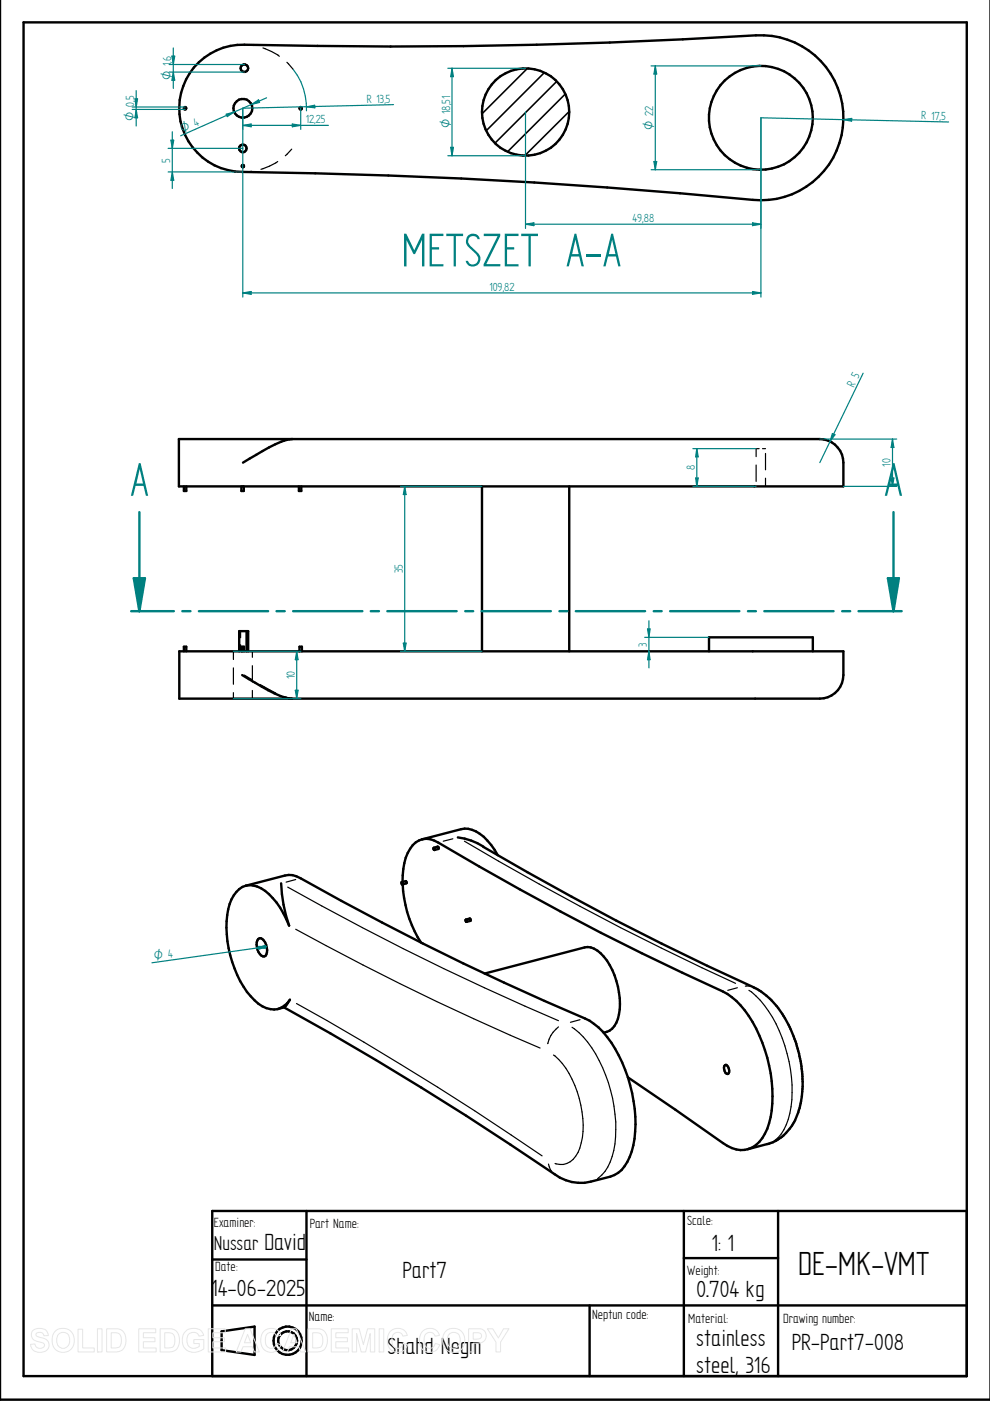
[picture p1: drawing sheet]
<svg xmlns="http://www.w3.org/2000/svg" width="210mm" height="297mm" viewBox="0 0 210 297" stroke-linecap="round" stroke-linejoin="round" font-family="sans-serif">
<g fill="none" stroke="#000" stroke-width=".51">
<path d="M0 0v296.8h209.9M5 4.7h200v287.1h-200zM37.9 93.1h135.9a5 5 0 0 1 5 5v5h-140.9zM61.9 93.1l-1.7 .3-1.8 .8-6.9 3.9M39.5 103.1v1h-.5v-1M51.7 103.1v1h-.5v-1M63.9 103.1v1h-.5v-1M102.2 103.1v35M120.7 103.1v35M38 138.1h140.8v5a5 5 0 0 1-5 5h-135.8zM39 138.1v-1h.5v1M51.3 138.1v-1h.4v1"/>
<path d="M52.3 133.8v4.3M52.6 138.1v-4.3h-1.9v4.3M63.5 138.1v-1h.5v1M172.3 138.1v-3h-22v3M51.4 143.1l6.8 3.9 1.9 .8 1.7 .3M89.5 178l8.2-2.2a5.8 5.8 0 0 1 5.6 2.4l.8 1 1.4 2.1M92 179.7l.8-.2 .2 .2-.1 .3-.8 .2M92 179.7l.2 .3-.1 .2M92 179.7l-.1 .3 .2 .2M97.1 177.5a13 13 0 0 1 5.4 2M102.4 179.5a710.7 710.7 0 0 0 58.6 30.5 21 21 0 0 1 8.1 12.3 22.1 22.1 0 0 1-.5 15.2 9.2 9.2 0 0 1-6 5.1l-4.1 1.1M52.1 187.8l8.3-2.2a4.1 4.1 0 0 1 3.4 .6 605 605 0 0 0 61.2 30.2 20.5 20.5 0 0 1 7.5 10.4l.6 1.6"/>
<path d="M52.1 187.8a6 6 0 0 0-3.7 5 23.4 23.4 0 0 0 4.8 18.4 6.2 6.2 0 0 0 5.7 2.8 4.8 4.8 0 0 0 2.6-2l-1.2 1.6-1.3 .3M54.7 199.1a.75 .75 0 0 1 1.2 .3 3.2 3.2 0 0 1 .4 3.2 .81 .81 0 0 1-1.2-.3 3.1 3.1 0 0 1-.4-3.2zM59.6 187.3a30.8 30.8 0 0 0 1.7 9 15.3 15.3 0 0 0-5.9-8 4.6 4.6 0 0 0-3.3-.5M85.2 187l.2 .2-.1 .3M85.2 187l-.1 .3 .2 .2M85.2 187l.8-.2 .2 .4-.9 .3M85.3 187a12.1 12.1 0 0 1 2.2-7.8 3.9 3.9 0 0 1 5.4-.6 617.2 617.2 0 0 0 61.3 32.1 20.4 20.4 0 0 1 7.4 10.4 28.9 28.9 0 0 1 1.5 17 7.6 7.6 0 0 1-4.4 5.5 5.9 5.9 0 0 1-5.4-1.2l-20.2-14M85.4 187.5a24.4 24.4 0 0 0 3.9 12.4M98.8 195l.8-.3 .2 .2-.1 .3-.8 .3M98.8 195l.2 .2-.1 .3M98.8 195l-.1 .2 .2 .3M60.2 213.6a724.3 724.3 0 0 1 58.5 36.1 9.1 9.1 0 0 0 6.6 .8l4.1-1a6.3 6.3 0 0 0 4.1-4.2 24.7 24.7 0 0 0 .1-15.2l-.5-1.7"/>
<path d="M102.7 206.4l21.3-5.5a4.3 4.3 0 0 1 4 1.9 15.9 15.9 0 0 1 3 13.2 3.7 3.7 0 0 1-3 2.9M153.7 225.8h.2a1.34 1.34 0 0 1 .4 1.9 1.26 1.26 0 0 1-.6-1.9zM65 256.8v35M145 256.8v35M165 256.8v35M205 256.8h-160v35M45 267h20M45 276.8h160M125 276.8v15M145 266.7h20M47 282.3l7-1v6l-7-1z"/>
<circle cx="61" cy="284.3" r="3"/>
<circle cx="61" cy="284.3" r="2"/>
</g>
<g fill="none" stroke="#000" stroke-width=".25">
<path d="M160.3 98.6v3.5M161 95.1h-.7v1.7M161.7 95.1h.6M162.3 96.1v3.5M162.3 101.4v1.7M49.5 138.1v1.7M51 133.8v1.4M51 136.7v1.4M53.5 138.1v1.3M49.5 141.6v3.5M49.5 146.9v1.2M51.8 143.1l1.6 1"/>
<path d="M53.5 141.1v3.5M53.5 146.4v1.7M55.1 145.1l3.4 1.8M60.3 147.7l1.8 .4M96 177.8l-2 .6M98.5 178.4a615.5 615.5 0 0 0 57.5 30.1M61 188.1a580.6 580.6 0 0 0 57.4 28.3M62.7 186.5l-2 .5M62.7 197a571.2 571.2 0 0 0 51.8 25.2M62.9 212.8a675.1 675.1 0 0 1 52 32.3M118.4 217.7a6.1 6.1 0 0 0-2.3 3.6M121.3 217.8a19.3 19.3 0 0 1 6.5 8.6 30.8 30.8 0 0 1 2.3 17.5 9.4 9.4 0 0 1-3.4 6"/>
<path d="M123 216.2l-2.1 .5M156.3 209.4l-2 .6M158 209.1h1.1M158.8 210a22.6 22.6 0 0 1 7.6 11.7 27.1 27.1 0 0 1 .7 15.6 7.9 7.9 0 0 1-3 4.6M117.3 223.7a17.8 17.8 0 0 1 5.8 10.6 16.1 16.1 0 0 1-.5 10 3.9 3.9 0 0 1-4.9 2.4M116.3 246.8l.4 1.2 .3 .3"/>
</g>
<g fill="none" stroke="#008080" stroke-width=".51">
<path d="M29.5 108.6v21h7.4M38.7 129.6h1.7M42.2 129.6h14.7M58.6 129.6h1.8M62.1 129.6h14.7M78.6 129.6h1.7M82.1 129.6h14.7M98.6 129.6h1.7M102.1 129.6h14.7M118.6 129.6h1.7M122.1 129.6h14.7M138.6 129.6h1.7"/>
<path d="M142.1 129.6h14.7M158.6 129.6h1.7M162.1 129.6h14.6M178.6 129.6h1.7M182 129.6h7.4"/>
</g>
<path d="M28.4 122.6h2.3l-1.2 7z" fill="#008080"/>
<path d="M189.4 108.6v21M28.4 122.6h2.3l-1.2 7z" fill="none" stroke="#008080" stroke-width=".51"/>
<path d="M188.3 122.6h2.3l-1.2 7z" fill="#008080"/>
<path d="M27.8 129.6h1.7M188.3 122.6h2.3l-1.2 7zM189.4 129.6h1.8" fill="none" stroke="#008080" stroke-width=".51"/>
<path d="M111.8 14.5l-9.6 9.6M115.4 15.4l-12.3 12.3M118 17.3l-13.1 13.1M119.8 19.9l-12.2 12.3M120.7 23.6l-9.4 9.4" fill="none" stroke="#000" stroke-width=".34"/>
<path d="M51.8 9.5l2 .2M55.8 10.2l1.8 .7 1.6 1M60.8 13.2l1.3 1.5M53.3 36.3l-1.9 .1M58.9 34.2l-1.7 1-1.9 .7M61.8 31.6l-1.3 1.4" fill="none" stroke="#000" stroke-width=".25"/>
<g fill="none" stroke="#000" stroke-width=".51">
<path d="M42.2 13.2a13.5 13.5 0 0 1 9.6-3.7 1334.9 1334.9 0 0 0 110.2-2 17.5 17.5 0 0 1 16.8 18.7 17.5 17.5 0 0 1-19.2 16.2 1300.7 1300.7 0 0 0-109.8-6 13.5 13.5 0 0 1-11.1-9.2 13.5 13.5 0 0 1 3.5-14zM39.1 22.8h.3v.4h-.3zM51.3 35.1h.4v.3h-.4zM63.6 22.8h.3v.4h-.3z"/>
<circle cx="51.8" cy="14.5" r=".8"/>
<circle cx="51.5" cy="31.5" r=".8"/>
<circle cx="51.5" cy="23" r="1.99"/>
<circle cx="111.4" cy="23.7" r="9.3"/>
<circle cx="161.3" cy="25" r="11"/>
</g>
<path d="M35.9 13.7h15.9M35.9 15.3h15.9M36.4 11.9h.6l-.3 1.8z" fill="none" stroke="#008080" stroke-width=".25"/>
<path d="M36.4 11.9h.6l-.3 1.8z" fill="#008080"/>
<path d="M36.7 15.3l.3 1.7h-.6z" fill="none" stroke="#008080" stroke-width=".25"/>
<path d="M36.7 15.3l.3 1.7h-.6z" fill="#008080"/>
<path d="M36.7 10.2v8.6M28 22.7h11.2M28 23.2h11.2M28.6 21h.6l-.3 1.7z" fill="none" stroke="#008080" stroke-width=".25"/>
<path d="M28.6 21h.6l-.3 1.7z" fill="#008080"/>
<path d="M28.9 23.2l.3 1.8h-.6z" fill="none" stroke="#008080" stroke-width=".25"/>
<path d="M28.9 23.2l.3 1.8h-.6z" fill="#008080"/>
<path d="M28.9 19.2v7.5M53.3 22.1l1.5-.9 .2 .5zM56.5 20.7l-18.2 8.1" fill="none" stroke="#008080" stroke-width=".25"/>
<path d="M53.3 22.1l1.5-.9 .2 .5z" fill="#008080"/>
<path d="M48 24.2l1.7-.5-1.5 1z" fill="none" stroke="#008080" stroke-width=".25"/>
<path d="M48 24.2l1.7-.5-1.5 1z" fill="#008080"/>
<path d="M35.6 31.5h15.9M35.6 36.4h15.8M36.2 29.7h.6l-.3 1.8z" fill="none" stroke="#008080" stroke-width=".25"/>
<path d="M36.2 29.7h.6l-.3 1.8z" fill="#008080"/>
<path d="M36.5 36.4l.3 1.8h-.6z" fill="none" stroke="#008080" stroke-width=".25"/>
<path d="M36.5 36.4l.3 1.8h-.6z" fill="#008080"/>
<path d="M62.1 14.7a13.4 13.4 0 0 1 2.9 8.8M36.5 27.9v12.1M65 22.6l1.7-.3 .1 .6zM83.4 22.2l-31.9 .7" fill="none" stroke="#008080" stroke-width=".25"/>
<path d="M65 22.6l1.7-.3 .1 .6z" fill="#008080"/>
<path d="M51.5 22.9v4.5M51.5 26.6l1.8-.3v.6zM63.8 22.9v4.5" fill="none" stroke="#008080" stroke-width=".25"/>
<path d="M51.5 26.6l1.8-.3v.6z" fill="#008080"/>
<path d="M62 26.3l1.8 .3-1.8 .3z" fill="none" stroke="#008080" stroke-width=".25"/>
<path d="M62 26.3l1.8 .3-1.8 .3z" fill="#008080"/>
<path d="M95 14.5h16.4M95.8 14.5l.3 1.8h-.6zM51.5 26.6h18.1M95 33h16.4" fill="none" stroke="#008080" stroke-width=".25"/>
<path d="M95.8 14.5l.3 1.8h-.6z" fill="#008080"/>
<path d="M95.5 31.2h.6l-.3 1.8z" fill="none" stroke="#008080" stroke-width=".25"/>
<path d="M95.5 31.2h.6l-.3 1.8z" fill="#008080"/>
<path d="M95.8 14.5v18.5M111.4 23.7v24.7M161.3 25v23.4M111.4 47.5l1.8-.3v.6z" fill="none" stroke="#008080" stroke-width=".25"/>
<path d="M111.4 47.5l1.8-.3v.6z" fill="#008080"/>
<path d="M159.6 47.2l1.7 .3-1.7 .3z" fill="none" stroke="#008080" stroke-width=".25"/>
<path d="M159.6 47.2l1.7 .3-1.7 .3z" fill="#008080"/>
<path d="M138 14h23.3M138.9 14l.3 1.7h-.6zM138 36h23.3M111.4 47.5h49.9" fill="none" stroke="#008080" stroke-width=".25"/>
<path d="M138.9 14l.3 1.7h-.6z" fill="#008080"/>
<path d="M138.6 34.2h.6l-.3 1.8z" fill="none" stroke="#008080" stroke-width=".25"/>
<path d="M138.6 34.2h.6l-.3 1.8z" fill="#008080"/>
<path d="M138.9 14v22M161.3 25l39.8 .9M178.8 25.4l1.8-.3v.6z" fill="none" stroke="#008080" stroke-width=".25"/>
<path d="M178.8 25.4l1.8-.3v.6z" fill="#008080"/>
<path d="M51.5 22.9v40.1M161.3 25v38M159.6 61.8l1.7 .3-1.7 .3z" fill="none" stroke="#008080" stroke-width=".25"/>
<path d="M159.6 61.8l1.7 .3-1.7 .3z" fill="#008080"/>
<path d="M51.5 62.1l1.8-.3v.6z" fill="none" stroke="#008080" stroke-width=".25"/>
<path d="M51.5 62.1l1.8-.3v.6z" fill="#008080"/>
<path d="M51.5 62.1h109.8M84.9 103.1h17.3M85.8 103.1l.3 1.8h-.6zM84.9 138.1h17.3" fill="none" stroke="#008080" stroke-width=".25"/>
<path d="M85.8 103.1l.3 1.8h-.6z" fill="#008080"/>
<path d="M85.5 136.4h.6l-.3 1.7z" fill="none" stroke="#008080" stroke-width=".25"/>
<path d="M85.5 136.4h.6l-.3 1.7z" fill="#008080"/>
<path d="M173.8 93.1h16.3M85.8 103.1v35M178.8 103.1h11.3M188.9 101.3h.6l-.3 1.8z" fill="none" stroke="#008080" stroke-width=".25"/>
<path d="M188.9 101.3h.6l-.3 1.8z" fill="#008080"/>
<path d="M189.2 93.1l.3 1.8h-.6z" fill="none" stroke="#008080" stroke-width=".25"/>
<path d="M189.2 93.1l.3 1.8h-.6z" fill="#008080"/>
<path d="M183 79.1l-9.2 19M176.5 91.9l.5 .3-1 1.4zM189.2 93.1v10" fill="none" stroke="#008080" stroke-width=".25"/>
<path d="M176.5 91.9l.5 .3-1 1.4z" fill="#008080"/>
<path d="M146.9 95.1h13.4M147.7 95.1l.3 1.8h-.5zM146.9 103.1h13.4" fill="none" stroke="#008080" stroke-width=".25"/>
<path d="M147.7 95.1l.3 1.8h-.5z" fill="#008080"/>
<path d="M147.5 101.3h.5l-.3 1.8z" fill="none" stroke="#008080" stroke-width=".25"/>
<path d="M147.5 101.3h.5l-.3 1.8z" fill="#008080"/>
<path d="M147.7 95.1v8M49.5 138.1h14.3M62.9 138.1l.3 1.8h-.6zM49.5 148.1h14.3" fill="none" stroke="#008080" stroke-width=".25"/>
<path d="M62.9 138.1l.3 1.8h-.6z" fill="#008080"/>
<path d="M62.6 146.3h.6l-.3 1.8z" fill="none" stroke="#008080" stroke-width=".25"/>
<path d="M62.6 146.3h.6l-.3 1.8z" fill="#008080"/>
<path d="M62.9 138.1v10M136.7 135.1h13.6M137.3 133.3l.5 .1-.2 1.7z" fill="none" stroke="#008080" stroke-width=".25"/>
<path d="M137.3 133.3h.5l-.2 1.8z" fill="#008080"/>
<path d="M137.6 138.1l.2 1.8h-.5z" fill="none" stroke="#008080" stroke-width=".25"/>
<path d="M137.6 138.1l.2 1.8h-.5z" fill="#008080"/>
<path d="M137.6 131.6v10M54.8 200.7h1.8l-1.7 .6zM56.6 200.7l-24.4 3.4" fill="none" stroke="#008080" stroke-width=".25"/>
<path d="M54.8 200.7h1.8l-1.7 .6z" fill="#008080"/>
<path d="M54.5 201l1.7-.6 .1 .6z" fill="none" stroke="#008080" stroke-width=".25"/>
<path d="M54.5 201l1.7-.6 .1 .6z" fill="#008080"/>
<g fill="none" stroke="#e6e6e6" stroke-width=".21">
<path d="M7 282.1a2.33 2.33 0 0 1 2.9 .2l.3 .9h-.9a.91 .91 0 0 0-.7-.7 .91 .91 0 0 0-1 .5l.1 .3 .5 .2a2.12 2.12 0 0 1 2.2 1.4 1.76 1.76 0 0 1-2.4 1.8l-.7-.2-.6-.7-.2-.8 .9-.1a1.05 1.05 0 0 0 .9 1 1.05 1.05 0 0 0 1.1-.7 1.7 1.7 0 0 0-1.6-.8 1.39 1.39 0 0 1-.8-2.3zM11.7 282.3a2.47 2.47 0 0 1 3.1-.2 2.47 2.47 0 0 1 .8 3 2.4 2.4 0 0 1-3 1.5 2.4 2.4 0 0 1-1.5-3.1zM12.4 282.9a1.39 1.39 0 0 1 1.7-.3 1.39 1.39 0 0 1 .7 1.5 1.41 1.41 0 0 1-1.4 1.8 1.41 1.41 0 0 1-1.4-1.8l.1-.7zM16.6 281.8h.9v4h2.5v.8h-3.4zM20.7 281.7h.9v4.9h-.9zM20.7 286.6h.1M22.6 281.7h1.8a2.2 2.2 0 0 1 2.3 2.8 2.05 2.05 0 0 1-2.3 2.1h-1.8zM23.6 282.6a1.8 1.8 0 0 1 1.9 .5 2.03 2.03 0 0 1-.4 2.6l-1.5 .1zM29.4 281.7h3.6v.9h-2.6v1h2.5v.9h-2.5v1.3h2.7v.8h-3.7zM34 281.7h1.7a2.2 2.2 0 0 1 2.3 2.8 2.05 2.05 0 0 1-2.2 2.1h-1.8zM34.9 282.6a1.8 1.8 0 0 1 2 .5 2.03 2.03 0 0 1-.5 2.6l-1.5 .1zM39.3 282.3a2.56 2.56 0 0 1 3.6 .2l.3 .6-1 .2a1.36 1.36 0 0 0-1.6-.7 1.36 1.36 0 0 0-1 1.5 1.55 1.55 0 0 0 .8 1.6 1.55 1.55 0 0 0 1.8-.2v-.6h-1.1v-.9h2.1v2a2.7 2.7 0 0 1-4.5-1.2 2.79 2.79 0 0 1 .6-2.5z"/>
<path d="M44.2 281.7h3.6v.9h-2.7v1h2.5v.9h-2.5v1.3h2.7v.8h-3.6zM52 281.7h1l2 4.9h-1.1l-.4-1.1h-2l-.4 1.1h-1zM52.5 282.9l.7 1.8h-1.4zM55.9 282.3a2.15 2.15 0 0 1 3.6 .8l-.9 .2a1.24 1.24 0 0 0-1.6-.7 1.24 1.24 0 0 0-.7 1.5 1.25 1.25 0 0 0 .5 1.6 1.25 1.25 0 0 0 1.6-.3l.2-.6 1 .3a2.19 2.19 0 0 1-2.6 1.6 2.19 2.19 0 0 1-1.7-2.5l.1-.9zM61.8 281.7h1l2 4.9h-1l-.5-1.1h-2l-.4 1.1h-1zM62.3 282.9l.7 1.8h-1.4zM65.3 281.7h1.8a2.2 2.2 0 0 1 2.3 2.8 2.05 2.05 0 0 1-2.3 2.1h-1.8zM66.3 282.6a1.8 1.8 0 0 1 1.9 .5 2.03 2.03 0 0 1-.4 2.6l-1.5 .1zM70.2 281.7h3.6v.9h-2.6v1h2.5v.9h-2.5v1.3h2.7v.8h-3.7zM74.7 281.7h1.5l.8 3.4 .9-3.4h1.6v4.9h-1v-3.9l-1 3.9h-.9l-1-3.9v3.9h-.9zM80.4 281.7h1v4.9h-1zM80.4 286.6h.1"/>
<path d="M82.7 282.3a2.15 2.15 0 0 1 3.7 .8l-1 .2a1.24 1.24 0 0 0-1.6-.7 1.24 1.24 0 0 0-.7 1.5 1.25 1.25 0 0 0 .5 1.6 1.25 1.25 0 0 0 1.6-.3l.3-.6 .9 .3a2.19 2.19 0 0 1-2.6 1.6 2.19 2.19 0 0 1-1.7-2.5l.1-.9zM89.5 282.3a2.15 2.15 0 0 1 3.7 .8l-1 .2a1.24 1.24 0 0 0-1.5-.7 1.24 1.24 0 0 0-.8 1.5 1.25 1.25 0 0 0 .5 1.6 1.25 1.25 0 0 0 1.6-.3l.3-.6 .9 .3a2.19 2.19 0 0 1-2.5 1.6 2.19 2.19 0 0 1-1.8-2.5l.1-.9zM94.5 282.3a2.47 2.47 0 0 1 3.1-.2 2.47 2.47 0 0 1 .8 3 2.4 2.4 0 0 1-3 1.5 2.4 2.4 0 0 1-1.5-3.1zM95.2 282.9a1.39 1.39 0 0 1 1.7-.3 1.39 1.39 0 0 1 .7 1.5 1.41 1.41 0 0 1-1.4 1.8 1.41 1.41 0 0 1-1.4-1.8l.1-.7zM99.4 281.7h1.5a1.58 1.58 0 0 1 2 .8 1.58 1.58 0 0 1-.6 2.1l-.8 .1-1.2 .1v1.8h-.9zM100.3 282.6h.5a.87 .87 0 0 1 1.3 .8l-.5 .4-1.3 .1zM103.3 281.7h1.2l1.2 2 1.1-2h1.1l-1.8 2.9v2h-.9v-2z"/>
</g>
<path d="M129.2 281.9h12v5.7h-12z" fill="#fff" stroke="#fff" stroke-width=".35"/>
<g font-size="11.3" fill="#008080">
<text x="85.2" y="56.5">METSZET A-A</text>
<text x="27.6" y="105.1">A</text>
<text x="187.5" y="105.1">A</text>
</g>
<text font-size="8" x="169.2" y="270.3">DE-MK-VMT</text>
<g font-size="5.6">
<text x="56" y="265">David</text>
<text x="150.8" y="265.2">1: 1</text>
<text x="44.7" y="274.9">14-06-2025</text>
<text x="85.3" y="270.9">Part7</text>
<text x="147.7" y="275">0.704 kg</text>
<text x="82.1" y="287">Shahd Negm</text>
<text x="147.6" y="285.4">stainless</text>
<text x="167.9" y="286.2">PR-Part7-008</text>
<text x="147.6" y="291.1">steel, 316</text>
</g>
<text font-size="4.8" x="45.3" y="265">Nussar</text>
<g font-size="3.2">
<text x="45.3" y="260.1">Examiner:</text>
<text x="65.7" y="260.3">Part Name:</text>
<text x="145.7" y="259.6">Scale:</text>
<text x="45.6" y="269.6">Date:</text>
<text x="145.7" y="270.3">Weight:</text>
<text x="65.5" y="280">Name:</text>
<text x="125.5" y="279.6">Neptun code:</text>
<text x="145.9" y="280.5">Material:</text>
<text x="166.1" y="280.4">Drawing number:</text>
</g>
<g font-size="2.8" fill="#008080">
<text x="36.3" y="14" transform="rotate(-90 36.3 14)">1,6</text>
<text x="28.4" y="22.6" transform="rotate(-90 28.4 22.6)">0,5</text>
<text x="77.8" y="21.9" transform="rotate(-1 77.8 21.9)">R 13,</text>
<text x="81.8" y="21.8" transform="rotate(-1 81.8 21.8)">5</text>
<text x="64.9" y="26.1">12,25</text>
<text x="195.3" y="25.3" transform="rotate(1 195.3 25.3)">R 17,</text>
<text x="199.6" y="25.4" transform="rotate(1 199.6 25.4)">5</text>
<text x="36.1" y="34.5" transform="rotate(-90 36.1 34.5)">5</text>
<text x="134.1" y="47.1">49,88</text>
<text x="103.8" y="61.6">109,82</text>
<text x="181" y="82.3" transform="rotate(-64 181 82.3)">R 5</text>
<text x="147.3" y="99.7" transform="rotate(-90 147.3 99.7)">8</text>
<text x="188.8" y="99" transform="rotate(-90 188.8 99)">10</text>
<text x="85.4" y="121.6" transform="rotate(-90 85.4 121.6)">35</text>
<text x="137.1" y="137.1" transform="rotate(-90 137.1 137.1)">3</text>
<text x="62.5" y="144" transform="rotate(-90 62.5 144)">10</text>
</g>
<g font-size="2.7" fill="#008080">
<text x="36.3" y="17" transform="rotate(-90 36.3 17)">O</text>
<text x="28.4" y="25.6" transform="rotate(-90 28.4 25.6)">O</text>
<text x="38.7" y="28.1" transform="rotate(-24 38.7 28.1)">O 4</text>
<text x="95.4" y="27.2" transform="rotate(-90 95.4 27.2)">O 18,51</text>
<text x="138.5" y="27.6" transform="rotate(-90 138.5 27.6)">O 22</text>
<text x="32.8" y="203.6" transform="rotate(-8 32.8 203.6)">O 4</text>
</g>
</svg>
